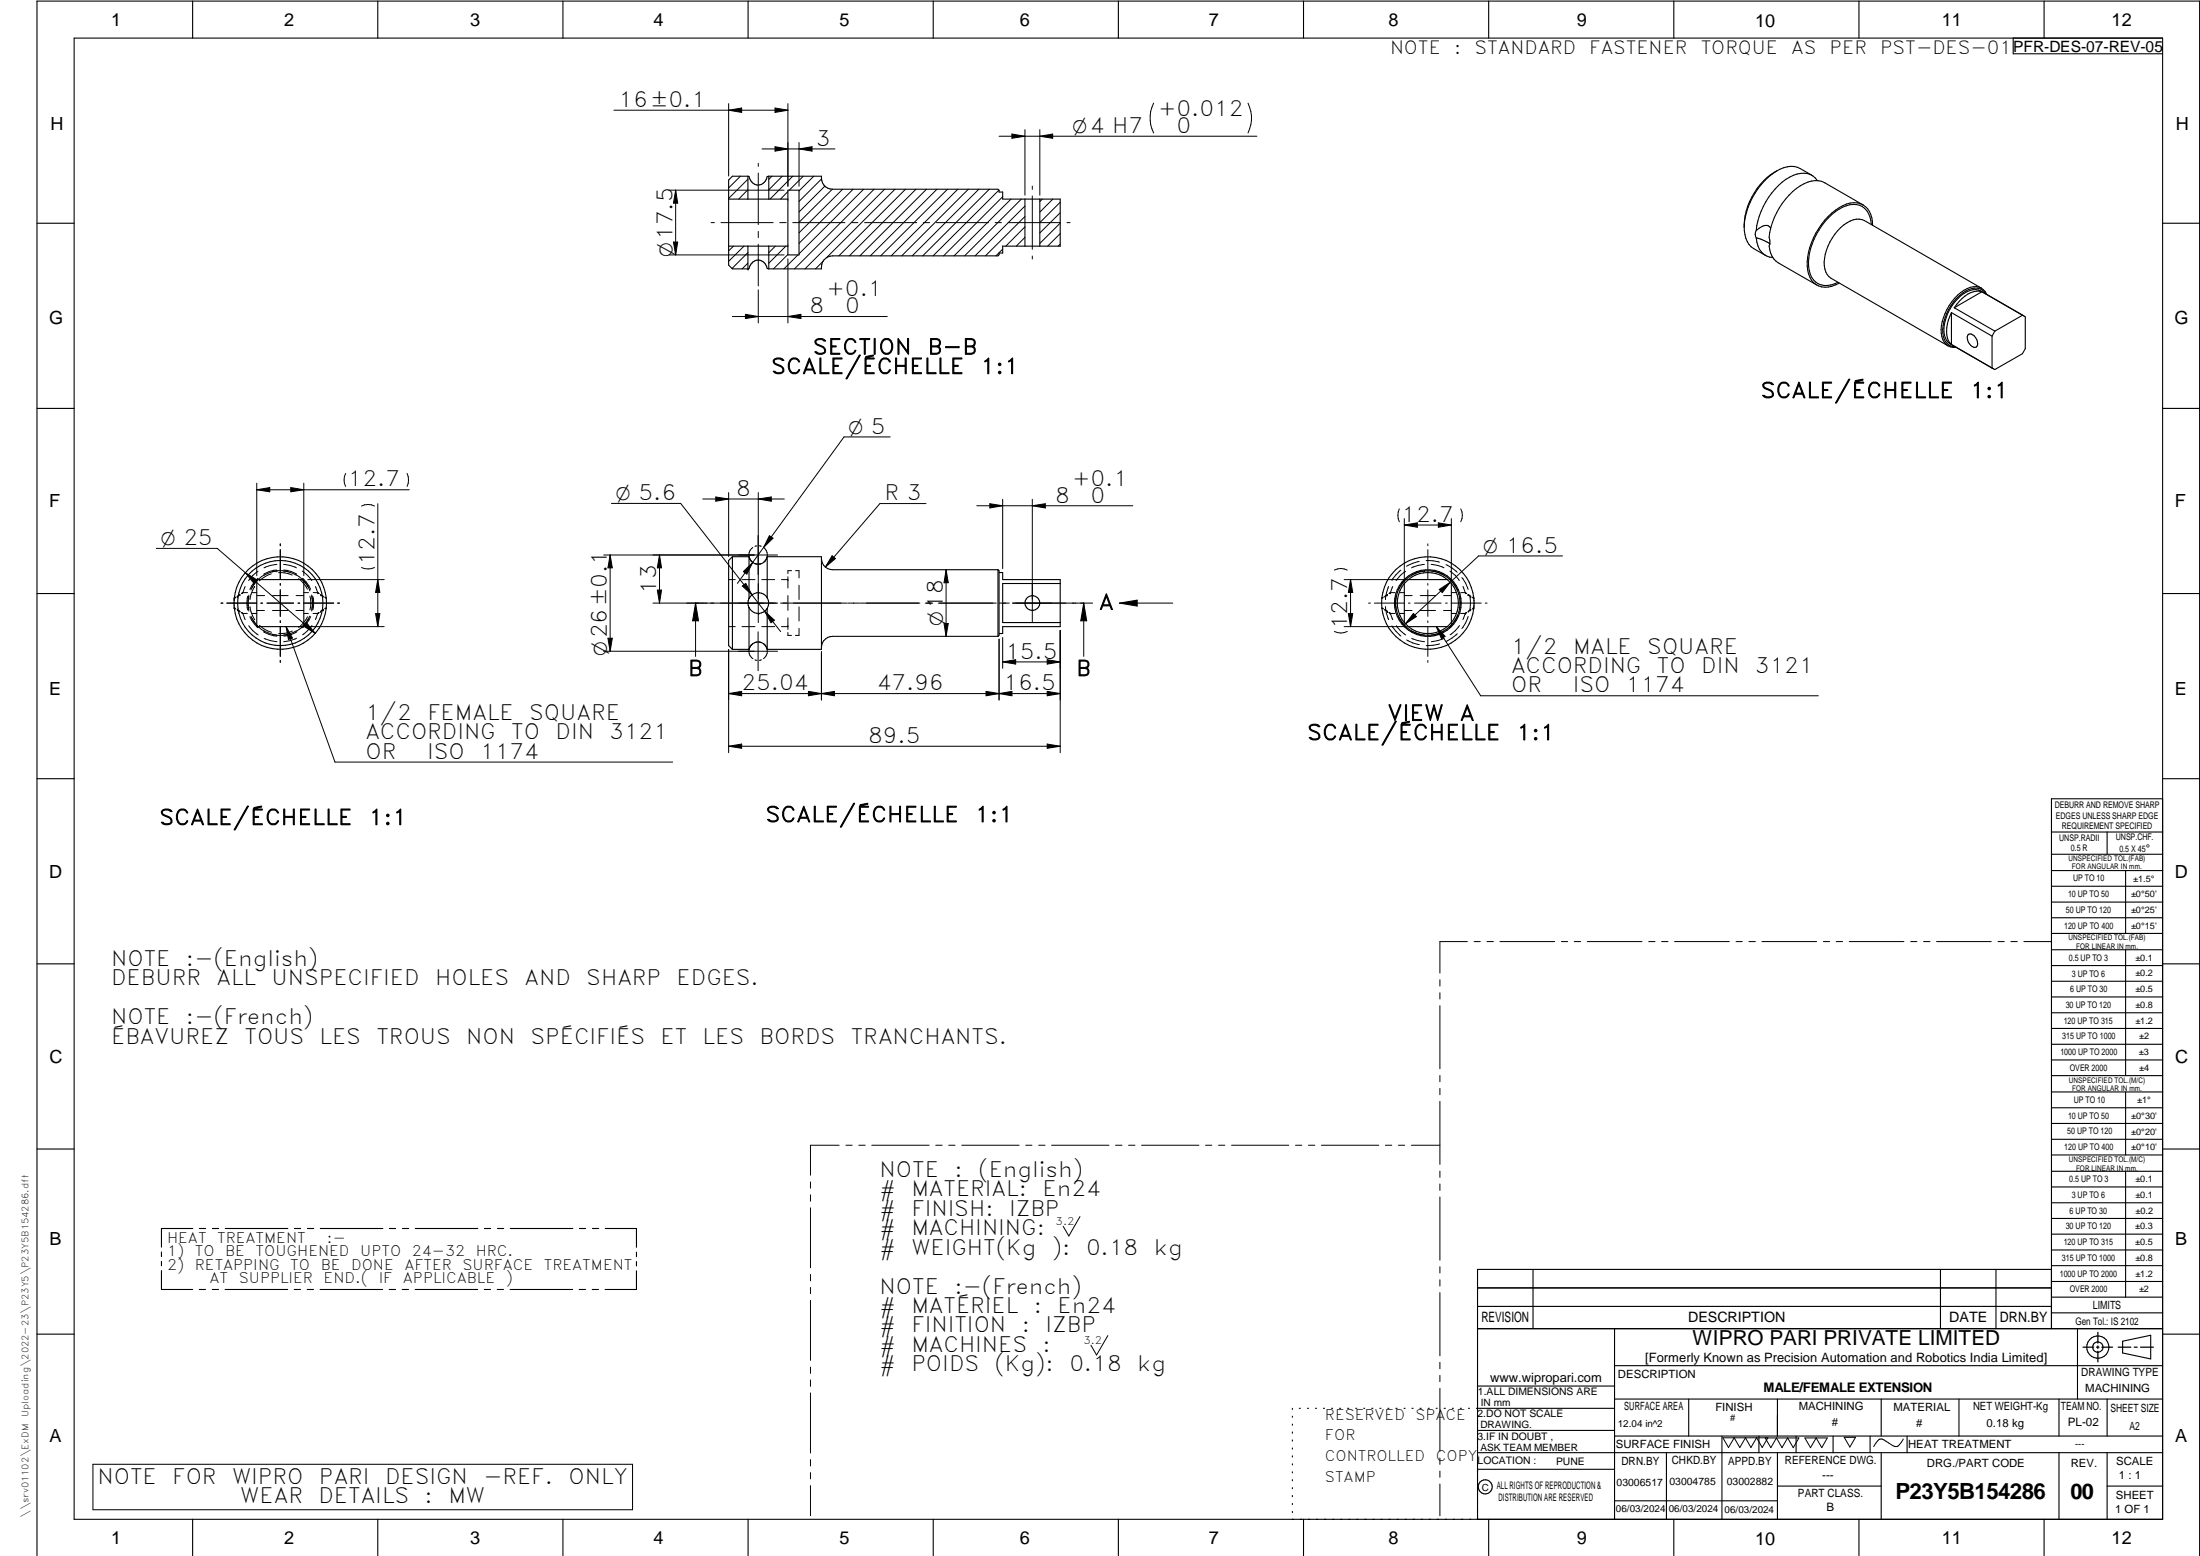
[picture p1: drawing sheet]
<svg xmlns="http://www.w3.org/2000/svg" width="594mm" height="420mm" viewBox="0 0 594 420" stroke-linecap="round" stroke-linejoin="round" font-family="sans-serif">
<g fill="none" stroke="#000" stroke-width=".3">
<path d="M20 10.3h564v400h-564zM52 .3v10M102 .3v10M152 .3v10M202 .3v10M252 .3v10M302 .3v10M352 .3v10M402 .3v10M452 .3v10M502 .3v10M543.6 10.3v4.2h40.4"/>
<path d="M552 .3v10M202 47.6l.3 .1a2.46 2.46 0 0 0 2.4 2.3 2.46 2.46 0 0 0 2.5-2.3l.4-.1M202 47.6h-4.2l-1 1v23l1 1h4.2M202 47.6v6.2M207.6 47.6h14.2a3.1 3.1 0 0 0 3 3.5h44.7l.3 .3v.5h1v1.9h15.5v12.7h-15.5v1.8h-1v.5l-.3 .3h-44.7a3.1 3.1 0 0 0-3 3.5h-14.2M207.6 47.6v6.2M212.8 51.4h3v17.4h-3zM212.8 53.8h-16M276.8 53.8v12.7M280.8 53.8v12.7M479.8 46.1a17.8 17.8 0 0 0-8.8 15.3M489.3 47.3a8.8 8.8 0 0 0-5.7-2.4 11.9 11.9 0 0 0-7.9 4.9 17.8 17.8 0 0 0-4.5 13.6 5.4 5.4 0 0 0 2.4 3.7l3.2 1.9"/>
<path d="M490.8 48.8a4.9 4.9 0 0 0-6.5-1.5 19.1 19.1 0 0 0-10 14.9M503.1 55.3l-10.3-5.9a6.3 6.3 0 0 0-6.7 .8 19 19 0 0 0-8.3 14.2l.1 1.2a4.6 4.6 0 0 0 1.1 4.3l1.2 1.1 10.4 6M503.1 55.3a6.1 6.1 0 0 0-6.4 .7 18.8 18.8 0 0 0-8.6 16.9 5 5 0 0 0 7.6 4l1-.4M503.1 55.3a5.9 5.9 0 0 1 2.6 5.5M10 60.3h10M202 72.6h.1M202 66.5v6.1M202.1 72.6a2.62 2.62 0 0 1 3.9-1.9l.7 .6 .5 1.2 .4 .1M207.6 66.5v6.1M212.8 66.5h-16M474.3 64.3l1.6 .4 2 1.1M474.3 64.3a5 5 0 0 0 4.4 5.3"/>
<path d="M474.3 62.2a1.89 1.89 0 0 0 0 2.1M478.1 61.6h.1M478.1 61.6a1.97 1.97 0 0 0-3.1 0l-.7 .6M505.3 60.6a5 5 0 0 0-4.9-5.4 13.1 13.1 0 0 0-9.3 7 14.7 14.7 0 0 0-2.3 11.8 4.6 4.6 0 0 0 6.5 2.7l1-.5M535 77.8l-31.5-18.2a5 5 0 0 0-5.6 1.1 14 14 0 0 0-5.3 11.1 4.3 4.3 0 0 0 1.8 3.3l31.6 18.3M535 77.8a5 5 0 0 0-5.5 1.2 14 14 0 0 0-5.3 11 4.3 4.3 0 0 0 1.8 3.4M535 77.8l1.1 1 .4 .7M535.2 78.8a6.1 6.1 0 0 0-6.1 2.5l-1.4 1.8M535.2 78.8l10.9 6.3M535.2 78.8l-7.5 4.3M536.3 79.4a3.7 3.7 0 0 0-5.5-.8 13 13 0 0 0-6 12.2 3.4 3.4 0 0 0 3.2 2.9M584 60.3h10"/>
<path d="M526 93.4l1.4 .4h.8M527 84.4a9.2 9.2 0 0 0-.9 7.5l.9 1.1M527 84.4v8.6M527 84.4l10.9 6.4M527 93l10.9 6.4M527.7 83.1l11 6.3M531.6 90.3a2.36 2.36 0 0 1 2.4 2.8 1.02 1.02 0 0 1-.9 .7 1.02 1.02 0 0 1-1-.6 2.33 2.33 0 0 1-.5-2.9zM537.9 90.8v8.6M538.7 89.4l-.8 1.4M546.1 85.1l.8 .5v8.5l-.8 1.4-7.4 4.3-.8-.4M546.1 85.1l-7.4 4.3M546.6 85.3l-11.7-6.7a5.5 5.5 0 0 0-6.2 2 12.2 12.2 0 0 0-3.6 9.9 3.7 3.7 0 0 0 1.5 2.4l11.7 6.7"/>
<path d="M10 110.3h10M584 110.3h10M69.3 156.5h12.7v12.7h-12.7zM69.7 156.5l-.4 .3M81.7 156.5l.3 .3M197.8 150.3v25M197.8 150.3l-1 1v23l1 1M197.8 150.3h4.5M202.3 150.3v11.3M202.3 150.3a2.51 2.51 0 0 0 2.4 2 2.51 2.51 0 0 0 2.5-2M207.2 150.3v11.1M207.2 150.3h14.6v25h-14.6"/>
<path d="M221.8 150.8a2.98 2.98 0 0 0 3 3h44.7M269.5 153.8v18M269.5 153.8l.3 .3v17.4l-.3 .3M269.8 154.6h1v1.9h15.5v12.7h-15.5v1.9h-1M286.3 157.6h-15.5v10.5h15.5M379.2 157.6a8.2 8.2 0 0 0 0 10.5M379.2 157.6v10.5M380.3 156.5l-1.1 1.1M380.3 156.5h10.5M390.8 156.5a8.2 8.2 0 0 0-10.5 0M390.8 156.5l1.1 1.1M391.9 157.6v10.5"/>
<path d="M391.9 157.6a8.2 8.2 0 0 1 0 10.5M10 160.3h10M69.3 168.9l.4 .3M82 168.9l-.3 .3M197.8 175.3h4.5M202.3 164.1v11.2M202.3 161.6a2.78 2.78 0 0 0 0 2.5M202.3 164.1a2.81 2.81 0 0 0 4.9 .2M202.3 175.3a2.51 2.51 0 0 1 2.4-2 2.51 2.51 0 0 1 2.5 2M207.2 161.4a2.81 2.81 0 0 0-4.9 .2M207.2 164.3v11M207.2 161.4a2.66 2.66 0 0 1 0 2.9"/>
<path d="M269.5 171.8h-44.7a3.1 3.1 0 0 0-3 3M379.2 168.1l1.1 1.1M380.3 169.2h10.5M380.3 169.2a8.3 8.3 0 0 0 10.5 0M391.9 168.1l-1.1 1.1M584 160.3h10M10 210.3h10M584 215.7h-30v143.1M584 210.3h10M554 224.7h30M554 230.7h30M554 235.1h30"/>
<path d="M554 239.3h30M569 224.7v6M574 235.1v17M554 243.6h30M554 247.8h30M554 252.1h30M554 256.5h30M574 256.5v33.9M10 260.3h10M554 260.7h30M554 265h30M554 269.2h30"/>
<path d="M554 273.5h30M554 277.7h30M584 260.3h10M554 282h30M554 286.2h30M554 290.4h30M554 294.9h30M554 299.1h30M574 294.9v17M10 310.3h10M554 303.4h30M554 307.6h30"/>
<path d="M554 311.9h30M554 316.3h30M574 316.3v34M584 310.3h10M43.6 338.1v1.2M52.1 331.7h-8.5v5.1M53.8 331.7h1.7M57.4 331.7h1.6M60.8 331.7h16.9M79.5 331.7h1.7M83 331.7h1.7M86.5 331.7h16.9"/>
<path d="M105.1 331.7h1.7M108.7 331.7h1.7M112.1 331.7h16.9M130.8 331.7h1.7M134.3 331.7h1.7M137.8 331.7h16.9M156.5 331.7h1.7M160 331.7h1.7M163.4 331.7h8.5v5.1M171.9 338.1v1.2M554 320.5h30M554 324.8h30"/>
<path d="M554 329h30M554 333.2h30M554 337.5h30M43.6 343.1v5.1h8.4M43.6 340.6v1.2M53.8 348.2h1.7M57.3 348.2h1.7M60.8 348.2h16.9M79.5 348.2h1.6M83 348.2h1.7M86.4 348.2h16.9M105.1 348.2h1.7"/>
<path d="M108.6 348.2h1.7M112.1 348.2h16.9M130.8 348.2h1.7M134.3 348.2h1.7M137.7 348.2h16.9M156.4 348.2h1.7M159.9 348.2h1.7M171.9 340.7v1.1M171.9 343.2v5h-8.5M399 358.8h185M399 352.8h155M399 347.8h155"/>
<path d="M414 342.8v16M436 358.8v51.5M524 342.8v16M539 342.8v16M554 341.8h30M554 346h30M554 350.3h30M554 354.5h30M554 342.8h-155v67.5M561 358.8v19M10 360.3h10M399 374.3h37"/>
<path d="M436 368.8h148M436 377.8h148M456 377.8v10M480 377.8v10M508 377.8v10M529 377.8v10M556 377.8v10M569 377.8v10M573.2 362.2l7.6-1.6v6.3l-7.6-1.6zM584 360.3h10M349 380.3v.3M349 382.4v.3"/>
<path d="M349 384.6v.3M349 386.7v.3M349 388.8v.3M349 391v.3M349 393.1v.3M349 395.3v.3M349 397.4v.3M349 399.5v.3M350.9 380.3h.2M353.1 380.3h.2M355.2 380.3h.3M357.4 380.3h.3"/>
<path d="M359.6 380.3h.3M361.7 380.3h.3M363.9 380.3h.3M366.1 380.3h.3M368.3 380.3h.2M370.4 380.3h.3M372.6 380.3h.3M374.8 380.3h.3M376.9 380.3h.4M379.1 380.3h.3M381.3 380.3h.3M383.4 380.3h.4"/>
<path d="M385.6 380.3h.3M387.8 380.3h.3M390 380.3h.3M392.2 380.3h.3M394.3 380.3h.3M396.5 380.3h.3M398.7 380.3h37.3M399 386.2h37M399 396.7h37M436 387.8h148M450 392.3v18M465 387.8v22.5"/>
<path d="M475 387.8v4.5M480 392.3v18M485 387.8v4.5M495 387.8v4.5M505 387.8v4.5M508 392.3v18M515 387.8v4.5M556 392.3v18M569 392.3v18M584 392.3h-185M52 410.3v9.7M102 410.3v9.7"/>
<path d="M152 410.3v9.7M202 410.3v9.7M252 410.3v9.7M302 410.3v9.7M349 401.7v.3M349 403.8v.4M349 406v.3M349 408.1v.3M352 410.3v9.7M402 410.3v9.7M436 405.3h44M452 410.3v9.7"/>
<path d="M480 401.3h28M502 410.3v9.7M552 410.3v9.7M569 401.3h15M10 420v-419.7h584v419.7"/>
<circle cx="75.7" cy="162.8" r="12.5"/>
<circle cx="75.7" cy="162.8" r="11.5"/>
<circle cx="278.8" cy="162.8" r="2"/>
<circle cx="385.6" cy="162.9" r="9"/>
<circle cx="385.6" cy="162.8" r="12.5"/>
<circle cx="385.6" cy="162.9" r="8.7"/>
<circle cx="566.5" cy="363.8" r="2.99"/>
<circle cx="566.5" cy="363.7" r="1.41"/>
<circle cx="401.1" cy="401.5" r="1.9"/>
</g>
<path d="M566.5 359.7v3M562.5 363.8h2.9M566.1 363.8h.7M566.5 363.4v.7M566.5 364.9v2.8M567.6 363.8h2.9M572 363.8h3.4M576.3 363.8h.8M578 363.8h3.5" fill="none" stroke="#000" stroke-width=".34"/>
<g fill="none" stroke="#000" stroke-width=".27">
<path d="M165.8 29.8h47M196.8 28v19.5M196.8 29.8l3.5-.6v1.2zM209.3 29.2l3.5 .6-3.5 .6zM209.3 39.6l3.5 .6-3.5 .6zM212.8 28v22.3M215.8 38.5v11.8M269.8 36.8h69.6M273.3 36.2l3.5 .6-3.5 .5zM276.8 35v17.7M280.8 36.8l3.5-.6v1.1zM280.8 35v17.7"/>
<path d="M311.5 27.9a9 9 0 0 0 0 8M337 27.9a9 9 0 0 1 0 8M180.7 51.4h31M182.4 51.4l.6 3.5h-1.1zM182.4 51.4v17.4M199.9 47.6l-3.1 3.2M202 51.2l-2.5 2.6M202 48.4l-5.2 5.2M204.8 44.1v.8M204.8 46.7v14M205.8 40.2h19.7M208.4 47.6l-.8 .8"/>
<path d="M211.2 47.6l-3.6 3.7M212.8 51.7l-2 2.1M214.1 47.6l-6.2 6.2M215.8 40.2l3.5-.6v1.2zM216.9 47.6l-3.8 3.8M219.7 47.6l-3.9 4M221.8 48.3l-6 6.1M222.8 50.2l-7 7M224.7 51.1l-8.9 8.9M227.5 51.1l-11.7 11.8M230.4 51.1l-14.6 14.6M233.2 51.1l-17.4 17.4"/>
<path d="M236 51.1l-21.5 21.5M238.9 51.1l-21.5 21.5M241.7 51.1l-18.5 18.5M244.5 51.1l-18 18M247.3 51.1l-17.9 18M250.2 51.1l-18 18M253 51.1l-18 18M255.9 51.1l-18.1 18M258.6 51.1l-17.9 18M261.5 51.1l-18 18M264.3 51.1l-18 18M267.2 51.1l-18 18"/>
<path d="M269.7 51.4l-17.7 17.7M270.8 53.1l-16 16M273 53.8l-15.4 15.3M275.8 53.8l-15.3 15.3M276.8 58.5l-10.7 10.6M276.8 55.6l-13.5 13.5M278.8 50.2v.9M278.8 52.9v14.4M281.5 53.8l-.7 .6M284.3 53.8l-3.5 3.5M286.3 54.6l-5.5 5.5M286.3 57.4l-5.5 5.5"/>
<path d="M180.7 68.8h31M181.9 65.4h1.1l-.6 3.4zM192 60.1h.9M194.7 60.1h14.1M198.1 66.5l-1.3 1.2M200.9 66.5l-4.1 4.1M202 71l-1.6 1.6M202 68.2l-4.3 4.3M204.8 62.5v1.7M204.8 66v11.2M204.8 78.3v8.9M209.4 66.5l-1.8 1.7"/>
<path d="M210.6 60.1h1.7M212.2 66.5l-4.6 4.6M212.8 68.7l-3.9 3.9M212.8 69.9v17.3M214.1 60.1h14.1M215.5 68.8l-3.8 3.8M222.3 70.5l-2.1 2.1M229.9 60.1h1.7M233.5 60.1h14.1M249.3 60.1h1.7M252.9 60.1h14M268.7 60.1h1.7"/>
<path d="M270.8 67.3l-1.9 1.8M272.2 60.1h14.1M276.8 64.1l-2.4 2.4M276.8 61.3l-5.2 5.2M278.8 69.1v.8M286.3 65.9l-.6 .6M286.3 60.2l-5.5 5.5M286.3 63.1l-3.4 3.4M288.1 60.1h.9M197.8 85.5h41.8M201.3 84.9l3.5 .6-3.5 .5zM212.8 85.5l3.5-.6v1.1z"/>
<path d="M240.4 118h-12.5l-28.8 39.5M69.3 130.5v24.9M69.3 132.2l3.5-.5v1.1zM69.3 132.2h41.2M78.5 131.7l3.5 .5-3.5 .6zM82 130.5v24.9M93.3 127.8a3.9 3.9 0 0 0 0 3.6M97.6 136.7a3.9 3.9 0 0 1 3.5 0M102 136v33.2M109.9 127.8a4.2 4.2 0 0 1 0 3.6M165.1 135.9h18.7l22.7 29.2M189.8 134.7h22"/>
<path d="M193.3 134.2l3.5 .5-3.5 .6zM196.8 133v17.3M204.8 134.7l3.5-.5v1.1zM204.8 133v35.1M250.1 136h-12.5l-14.7 17.1M263.8 136.6h42.1M267.3 136l3.5 .6-3.5 .6zM270.8 134.8v18.7M278.8 134.8v33.3M278.8 136.6l3.5-.6v1.2zM377.9 137.4a4.1 4.1 0 0 0 0 3.5M394.5 137.4a3.8 3.8 0 0 1 0 3.5"/>
<path d="M42.2 148.1h16.5l7.5 6.5M66.2 158.4l-.7 1.7M66.2 154.6l18.9 16.4M66.2 154.6l3.1 1.9-.8 .9zM68.7 158.4h.1M68.7 158.4a7.9 7.9 0 0 0-1.2 3.5M69.3 156.8l-1.3 1.8M69.6 156.2a8.5 8.5 0 0 0-2.1 3M69.7 154.3l-1.4 1.1-1.2 1.4M69.8 156.4l-1.1 1.3-.9 1.6M71.4 155.2l-1.7 1.3M73.3 154.9a8.6 8.6 0 0 0-3.2 1.9"/>
<path d="M74.7 153.9a7.6 7.6 0 0 0-3.5 1.2M74.8 152.4l-1.8 .3-1.7 .6M74.8 154.2l-1.2 .2M74.8 154.2h.1M75.2 154.6a7.3 7.3 0 0 1 3.7 .7M75.7 146.9v.5M75.7 148.4v8.1M75.7 157.6v.4M75.7 159.3v7.2M76.6 152.4l1.8 .3 1.6 .6M76.6 154.2a7.4 7.4 0 0 1 3.4 1.1M76.6 153.9a7.8 7.8 0 0 1 3.5 1.1"/>
<path d="M77.8 154.4a8 8 0 0 0-6.5 .9M79.9 155.2l1.8 1.3M80.6 156.3a7.6 7.6 0 0 1 2.4 2.8M81.5 156.4l1.6 1.8 .5 1.1M81.7 154.2l1.4 1.2 1.1 1.4M81.7 156.2a8 8 0 0 1 2.2 2.9M82 156.8l1.3 1.8M83.1 156.5h20.7M83.6 159.3h.1M85.2 158.4l.6 1.7M97.6 153.2a4.2 4.2 0 0 0 3.5 0M102 156.5l.6 3.5h-1.2z"/>
<path d="M163 149.9h47M164.8 149.9v26M164.8 149.9l.5 3.4h-1.1zM177.5 159.3h1.1l-.5 3.6zM178.1 149.9l.5 3.4h-1.1zM178.1 149.9v13M196.8 156.5h1.7M200.4 156.5h3.5M200.4 158.2l1-.7 1.7 3.1zM200.7 154.3l2.6-2.5-1.6 3.2zM203.3 147.8a2.45 2.45 0 0 0 0 4.1M203.9 152.2l.5 .1"/>
<path d="M204.4 147.4l-.5 .1M204.7 144.6v10.5M205 147.4l.6 .1M205.6 152.1l-.5 .2M205.7 156.5h3.5M206.2 147.8a2.48 2.48 0 0 1 0 4M207.8 144.7l.9 .6-2.5 2.5zM211 156.5h1.8M212.8 156.5h.1M212.8 155.7v.8M212.8 156.7v2.1M213.8 154.1h-1v.8"/>
<path d="M214.8 154.1h1v1.9M215.8 158v3.9M224.7 150.1l.9 .7-2.7 2.3zM255.5 153.8l.6 3.6h-1.2zM255.5 153.8v18M360.3 153.9a3.8 3.8 0 0 1 3.5 0M364.7 156.5v12.7M364.7 156.5l.6 3.5h-1.2zM375 158.4l-.6 1.7-.3 1.8M376.1 158.4l-.7 1.7M378.3 154l-1.3 1.2-1.1 1.5M379.2 156.5h.1"/>
<path d="M379.2 156.7v.3M379.2 157.3v.3M379.2 140v16.5M379.2 141.8l3.5-.6v1.2zM379.2 141.8h12.7M379.3 156.5h-16.3M379.5 156.5h.3M379.6 154.3l-1.4 1.1-1.2 1.4M379.8 156.3a8.1 8.1 0 0 0-2.2 2.9M380.1 156.5h.2M383.2 151.6l-1.7 .5-1.7 .8M384.6 154.1h.1"/>
<path d="M384.6 154.1l-1.2 .2-2.2 .9M384.6 152.4l-1.7 .3-1.7 .6M385.1 151.4h1.9l1.7 .4M385.6 159.3v7.2M385.6 146.9v.5M385.6 148.4v8.1M385.6 157.6v.4M386.5 152.4l1.8 .3 1.6 .6M386.6 154.2a7.3 7.3 0 0 1 3.4 1.1M388.4 141.2l3.5 .6-3.5 .6zM388.7 159.2l2.9-2-2.1 2.8zM390.5 152.5l1.6 .9 1.4 1.1"/>
<path d="M390.8 156.5h.3M391.4 156.5h.3M391.5 156.4l1.5 1.8 .6 1.1M391.5 154.2a7.8 7.8 0 0 1 2.6 2.6M391.6 157.2l-12.1 11.2M391.8 156.5h.1M391.9 156.8v.3M391.9 157.4v.2M391.9 140v16.6M393.6 159.3h.1M394.8 156l1 1.5 .6 1.7M395 158.3l.8 1.8"/>
<path d="M421.9 150.1h-22.6l-7.7 7.1M59.7 162.9h.5M61.2 162.9h8.1M63.2 162.6v.4M63.2 163.4v.2M63.2 161.8h.1M63.2 164.1h.1M63.2 161.5v.2M63.2 163.9v.2M63.2 164.2l.5 .3M63.2 164.1l.4 .2M63.2 161.8v.4"/>
<path d="M63.3 161.4h.1M63.6 161.2l-.3 .2M63.7 161.4l-.5 .2M64 161h.1M64 164.5l.8 .6M64.1 161l.7-.4-.7 .5M64.1 161.1h.1M64.1 164.7h.1M64.1 164.7l.7 .4M64.8 165.1h.1M64.8 160.6h.1M65.2 160.3l.3-.2z"/>
<path d="M65.2 165.4l.4 .3M65.2 165.4l.3 .2M65.6 165.7l.6 1.6M65.6 165.7h1.2M65.6 160h1.2M65.6 160h.1M65.6 165.7h.1M66.9 161a8.3 8.3 0 0 0 0 3.7M67.2 169l1.1 1.3 1.4 1.1M67.2 161h.1M67.2 161l-.2 2.4 .2 1.2M67.2 160.7a8.5 8.5 0 0 0 0 4.3"/>
<path d="M67.5 166.5a8 8 0 0 0 2.2 3M67.5 163.8a7.7 7.7 0 0 0 1.3 3.6M67.8 166.4l.9 1.5 1.2 1.4M68.1 165.7h1.2M68.1 167.1l1.2 1.8M68.1 160h1.2M69.3 164.8h2.1M69.3 160.8h2.2M69.7 169.2l1.8 1.3M70.1 168.9a7.8 7.8 0 0 0 3.2 1.8M70.4 162.9h.5M71.2 170.6a8.5 8.5 0 0 0 3.6 1.2"/>
<path d="M71.3 172.4l1.7 .6 1.8 .3M71.3 170.4l2.3 .9 1.2 .2M71.3 170.4h.1M72.1 162.9h7.2M73.6 164.8h4.2M73.6 160.8h4.2M75.7 167.6v.5M75.7 169.2v8M75.7 178.4v.5M77.3 169.2l1.7 3.1-1.1 .4zM77.3 169.2l13.2 36.6h91.1M77.9 171.3a8.1 8.1 0 0 1-4.4 0"/>
<path d="M78.9 170.4a7 7 0 0 1-3.6 .7M79.9 164.8h2.1M80 160.8h2M80 170.3a7.5 7.5 0 0 1-3.4 1.2M80.1 172.3l-1.7 .7-1.8 .3M80.2 170.6a8.2 8.2 0 0 1-3.5 1.2M80.5 162.9h.4M81.5 169.3h.1M81.7 169.2l-1.7 1.3M82 162.9h8.1M82 165.7h1.3M82 160h1.3"/>
<path d="M82.9 168.3l2.2 2.7-3-1.8zM83.1 166.5a8.4 8.4 0 0 1-2.5 2.9M83.1 169.2h20.7M83.3 167.1l-1.3 1.8M83.6 166.4l-.5 1.1-1.6 1.8M83.7 161a7 7 0 0 1 0 3.7M83.9 166.5a8.5 8.5 0 0 1-2.2 3M84.2 161l.2 1.9-.2 1.7M84.2 160.7a8.6 8.6 0 0 1 0 4.3M84.2 168.9l-1.1 1.4-1.4 1.1M84.4 161a7.4 7.4 0 0 1 .1 3.7M84.5 165.7h1.3"/>
<path d="M84.6 160h1.2M85.8 160.1h.1M85.8 160h.1M85.8 165.7l-.6 1.6M85.8 165.7h.1M85.8 160.1l.3 .1M85.9 165.6l-.1 .1M86 160.2l.2 .1M86.1 165.4l-.2 .2M86.2 165.4l-.3 .2M86.6 160.5l.6 .5M86.6 165.1h.1"/>
<path d="M86.6 160.6h.1M86.6 160.6l.7 .5M87.2 161h.1M87.2 164.7l-.6 .4M87.3 164.5l-.7 .6M87.3 164.7h.1M87.3 164.5h.1M87.7 161.2l.4 .2M87.8 161.4l.3 .2M88.1 164.3l-.3 .1M88.1 164.1l-.4 .2M91.2 162.9h.5"/>
<path d="M101.4 165.7h1.2l-.6 3.5zM163 175.9h47M164.2 172.3h1.1l-.5 3.6zM176.3 162.9h33.7M187.8 162.9l.8 4.7h-1.6zM187.8 162.9v14.3M196.8 175.4v27.8M196.8 169.2h1.7M200.4 169.2h3.5M202.2 164l.1 .1M202.3 161.5v.1M202.3 164.3h.1"/>
<path d="M202.5 161.2l-.1 .1M203.3 173.8a2.45 2.45 0 0 0 0 4.1M203.9 178.2l.5 .1M204.4 173.4l-.5 .1M204.7 170.6v10.5M204.8 165.7h.1M204.9 165.7h.1M205 173.4l.6 .1M205.6 178.1l-.5 .2M205.7 169.2h3.5M206.2 173.8a2.48 2.48 0 0 1 0 4M206.5 165.1l2.6 2.4-.9 .6z"/>
<path d="M206.5 165.1l4.3 5.5M207 161.1v.1M207 164.5l-.1 .1M207.2 161.4l.1 .1M207.2 164.3h-.1M210.8 162.9h17.9M211 169.2h1.8M212.8 168.9h.1M212.8 170.8v.8h.9M212.8 160.8v4M212.8 166.8v2.1M212.8 169.1v.9"/>
<path d="M215.8 169.7v1.9h-1M215.8 163.9v3.8M221.8 175.9v13.1M228.9 162.9h3.3M232.4 162.9h16M249.8 162.9h2.1M253.4 162.9h15.6M254.9 168.4h1.2l-.6 3.4zM269.8 172.6v16.4M270.8 172.1v8.4M270.8 178.7h15.5M270.8 178.7l3.5-.6v1.2z"/>
<path d="M272.5 162.9h-2.6M273.4 162.9h21.7M282.8 178.1l3.5 .6-3.5 .6zM286.3 170.2v33M292.6 162.9v14.3M292.6 162.9l.8 4.7h-1.6zM302.3 162.9h14.4M302.3 162.9l4.8-.8v1.6zM360.3 170.5a3.8 3.8 0 0 0 3.5 0M364.1 165.7h1.2l-.6 3.5zM369.6 162.9h.5M371.1 162.9h8.2"/>
<path d="M373.1 164.1l.4 .2M373.2 164.3l.3 .1M373.5 161.4l-.4 .2M373.5 161.2l-.3 .2M374 164.5h.1M374 164.7l.7 .4M374 164.5l.6 .6M374 161h.1M374.1 163.8l.3 1.8 .6 1.7M374.6 160.6h.1M374.6 160.6l-.7 .5M374.7 165.1h.1"/>
<path d="M374.7 160.5l-.7 .5M375.4 165.6h.1M375.4 160.1l-.3 .2M375.4 165.6l-.3-.2 .3 .3M375.4 160h.1M375.4 160.1h.1M375.4 165.7l.7 1.6M375.4 160h1.3M375.4 165.7h1.3M375.9 169l1.1 1.5 1.3 1.2M377 161l-.2 1.2 .2 2.4M377 161h.1"/>
<path d="M377.1 169l1.1 1.3 1.4 1.1M377.6 166.4l.9 1.6 1.2 1.3M377.9 165.7h1.3M378 160h1.2M379.2 168.6v.3M379.2 168.1v.2M379.2 169.1v.1M379.2 160.8h2.1M379.2 164.8h2.1M379.3 169.2h-16.3M379.4 169.2h.4M379.9 172.8l1.6 .8 1.8 .5"/>
<path d="M380.1 169.2h.2M380.3 162.9h.5M381.2 170.4l2.2 .9 1.1 .2M381.2 170.4h.1M381.2 172.4l1.7 .6 1.8 .3M381.7 165.7l.8 .8-3 1.9zM382 162.9h7.2M383.4 164.8h4.2M383.5 160.8h4.2M385.6 167.6v.5M385.6 169.2v8M385.6 178.4v.5"/>
<path d="M387.9 169.2l2.3 2.6-1 .7zM387.9 169.2l11.9 18.7h91.2M388.7 173.9l-1.7 .3-1.9 .1M389.8 164.8h2.1M389.8 170.4l-1.5 .8-1.8 .3M389.8 160.8h2.1M390 172.3l-1.7 .7-1.8 .3M390.3 162.9h.5M390.8 169.2h.2M391.3 169.2h.4M391.4 169.3h.1M391.9 162.9h8.1"/>
<path d="M391.9 169.1l-.1 .1M391.9 160h1.3M391.9 165.7h1.2M391.9 168.1v.3M391.9 168.7v.3M393.5 171.1l-1.4 1.2-1.6 .9M393.6 166.4l-.6 1.1-1.6 1.8M394.1 161.1a7.4 7.4 0 0 1 0 3.5M394.1 168.9l-1.1 1.4-1.4 1.1M394.4 165.7h1.3M394.5 160h1.2M395.7 165.7h.1"/>
<path d="M395.7 165.7l-.7 1.6M395.7 160.1l.2 .1M395.7 160.1h.1M395.8 165.6h-.1M395.9 160.2l.2 .1M396 165.4l-.3 .2M396.1 165.4l-.3 .2M396.4 160.5l.8 .5M396.4 160.5h.1M396.4 160.6h.1M396.4 166.5l-.6 1.7-1 1.5M396.5 160.6l.7 .5"/>
<path d="M396.5 165.1h.1M396.9 161l.2 1.9-.2 1.7M397.1 164.7h.1M397.1 164.7l-.7 .4M397.2 161.1h.1M397.2 164.5l-.7 .6M397.6 161.2l.4 .2v.3M397.6 161.4l.4 .2M398 162l.1 .3M398 163.9v.1M398 164.2l-.4 .3M398 164.1l-.4 .2"/>
<path d="M398.1 162.8v.3M398.1 163.4l-.1 .4M401.1 162.9h.5M196.8 187.3l3.5-.6v1.2zM196.8 187.3h89.5M218.3 186.7v1.2l7-1.2v1.2zM266.3 186.7l7 1.2v-1.2l-7 1.2zM282.8 186.7l3.5 .6-3.5 .6zM196.8 201.5l3.5-.6v1.2zM196.8 201.5h89.5M282.8 200.9l3.5 .6-3.5 .6zM396.2 254.3h-7.4v8.5"/>
<path d="M398.1 254.3h1.6M401.5 254.3h1.8M405 254.3h14.8M421.6 254.3h1.7M425.1 254.3h1.7M428.6 254.3h14.8M445.2 254.3h1.7M448.7 254.3h1.7M452.2 254.3h14.8M468.8 254.3h1.7M472.3 254.3h1.7M475.8 254.3h14.8"/>
<path d="M492.4 254.3h1.7M495.8 254.3h1.8M499.4 254.3h14.7M516 254.3h1.6M519.4 254.3h1.8M522.9 254.3h14.8M539.5 254.3h1.7M543 254.3h1.7M546.5 254.3h7.4M388.8 264.5v1.8M388.8 268.1v1.6M388.8 271.6v17"/>
<path d="M388.8 290.4v1.7M388.8 293.9v1.7M388.8 297.4v17M218.9 319.2v1.6M226.6 309.2h-7.7v8.1M228.4 309.2h1.7M231.9 309.2h1.7M235.4 309.2h15.5M252.7 309.2h1.7M256.2 309.2h1.7M259.7 309.2h15.5M277 309.2h1.7"/>
<path d="M280.5 309.2h1.7M284 309.2h15.5M301.2 309.2h1.8M304.8 309.2h1.7M308.3 309.2h15.5M325.5 309.2h1.7M329.1 309.2h1.6M332.6 309.2h15.4M349.8 309.2h1.7M353.3 309.2h1.7M356.8 309.2h15.5M374.1 309.2h1.7"/>
<path d="M377.6 309.2h1.7M381.1 309.2h7.7M388.8 316.2v1.7M388.8 319.7v1.7M218.9 322.6v1.8M218.9 326.1v16.2M291.6 328.5l-3 5.3-1.5-2.7M388.8 323.2v17.1M218.9 344.1v1.8M218.9 347.6v1.7M218.9 351.2v16.1M388.8 342.1v1.6"/>
<path d="M388.8 345.6v1.7M388.8 349v17.1M218.9 369.1v1.7M218.9 372.6v1.8M218.9 376.1v16.2M299.2 360.6l-3.1 5.3-1.5-2.6M388.8 367.9v1.7M388.8 371.4v1.7M388.8 374.9v17M25.1 395.4h145.7v12.3h-145.7zM218.9 394.1v1.8M218.9 397.6v1.7"/>
<path d="M388.8 393.7v1.7M388.8 397.2v1.7M465.2 388.2h12.2l-1.5 2.7-1.6-2.7-1.5 2.7-1.5-2.7-1.5 2.7-1.5-2.7-1.5 2.7zM476.7 388.3h9.1l-1.6 2.6-1.5-2.6-1.5 2.6-1.5-2.6-1.5 2.6zM487.4 388.3h6l-1.5 2.6-1.5-2.6-1.5 2.6zM498 388.1h3.1l-1.6 2.6zM514 388.6l-1.1 1.5a1.2 1.2 0 0 1-1.8 .3l-1.8-1.2a1.55 1.55 0 0 0-1.6-.6 1.55 1.55 0 0 0-1.2 1.1l-.5 .9M218.9 401.2v8.1M388.8 400.7v8.6"/>
</g>
<g fill="#000">
<path d="M196.8 29.8l3.5-.6v1.2zM209.3 29.2l3.5 .6-3.5 .6zM209.3 39.6l3.5 .6-3.5 .6zM215.8 40.2l3.5-.6v1.2zM273.3 36.2l3.5 .6-3.5 .5zM280.8 36.8l3.5-.6v1.1zM182.4 51.4l.6 3.5h-1.1zM181.9 65.4h1.1l-.6 3.4zM201.3 84.9l3.5 .6-3.5 .5zM212.8 85.5l3.5-.6v1.1zM69.3 132.2l3.5-.5v1.1zM78.5 131.7l3.5 .5-3.5 .6z"/>
<path d="M193.3 134.2l3.5 .5-3.5 .6zM204.8 134.7l3.5-.5v1.1zM267.3 136l3.5 .6-3.5 .6zM278.8 136.6l3.5-.6v1.2zM66.2 154.6l3.1 1.9-.8 .9zM102 156.5l.6 3.5h-1.2zM164.8 149.9l.5 3.4h-1.1zM178.1 149.9l.5 3.4h-1.1zM177.5 159.3h1.1l-.5 3.6zM200.4 158.2l1-.7 1.7 3.1zM200.7 154.3l2.6-2.5-1.6 3.2zM207.8 144.7l.9 .6-2.5 2.5z"/>
<path d="M224.7 150.1l.9 .7-2.7 2.3zM255.5 153.8l.6 3.6h-1.2zM364.7 156.5l.6 3.5h-1.2zM379.2 141.8l3.5-.6v1.2zM388.4 141.2l3.5 .6-3.5 .6zM77.3 169.2l1.7 3.1-1.1 .4zM82.9 168.3l2.2 2.7-3-1.8zM101.4 165.7h1.2l-.6 3.5zM164.2 172.3h1.1l-.5 3.6zM187.8 162.9l.8 4.7h-1.6zM206.5 165.1l2.6 2.4-.9 .6zM254.9 168.4h1.2l-.6 3.4z"/>
<path d="M270.8 178.7l3.5-.6v1.2zM282.8 178.1l3.5 .6-3.5 .6zM292.6 162.9l.8 4.7h-1.6zM302.3 162.9l4.8-.8v1.6zM364.1 165.7h1.2l-.6 3.5zM381.7 165.7l.8 .8-3 1.9zM388.7 159.2l2.9-2-2.1 2.8zM387.9 169.2l2.3 2.6-1 .7zM196.8 187.3l3.5-.6v1.2zM218.3 186.7l3.5 .6-3.5 .6zM221.8 187.3l3.5-.6v1.2zM266.3 186.7l3.5 .6-3.5 .6z"/>
<path d="M269.8 187.3l3.5-.6v1.2zM282.8 186.7l3.5 .6-3.5 .6zM196.8 201.5l3.5-.6v1.2zM282.8 200.9l3.5 .6-3.5 .6z"/>
</g>
<text font-size="6" x="511.8" y="404.8">P23Y5B154286</text>
<text font-size="5.9" x="559.1" y="404.7">00</text>
<g font-size="5.7">
<text x="167" y="28.9">16±0.1</text>
<text x="312.8" y="31.3">+0.012</text>
<text x="317.7" y="35.9">0</text>
<text x="220.3" y="39.3">3</text>
<text x="223.2" y="80.1">+0.1</text>
<text x="218.6" y="84.6">8</text>
<text x="228.2" y="84.6">0</text>
<text x="219.5" y="95.7">SECTION</text>
<text x="250.5" y="95.7">B-B</text>
<text x="208.2" y="100.9">SCALE/ÉCHELLE</text>
<text x="264.8" y="100.9">1:1</text>
<text x="475.4" y="107.4">SCALE/ÉCHELLE</text>
<text x="532" y="107.4">1:1</text>
<text x="93.9" y="131.4">12.7</text>
<text x="289.5" y="131.1">+0.1</text>
<text x="198.8" y="133.9">8</text>
<text x="238.8" y="135.1">R 3</text>
<text x="284.9" y="135.7">8</text>
<text x="294.5" y="135.7">0</text>
<text x="378.5" y="140.9">12.7</text>
<text x="101.1" y="152.6" transform="rotate(-90 101.1 152.6)">12.7</text>
<text x="177.2" y="160.3" transform="rotate(-90 177.2 160.3)">13</text>
<text x="296.7" y="164.6">A</text>
<text x="363.8" y="169.9" transform="rotate(-90 363.8 169.9)">12.7</text>
<text x="271.5" y="177.8">15.5</text>
<text x="408" y="176.5">1/2</text>
<text x="424.8" y="176.5">MALE</text>
<text x="444.8" y="176.5">SQUARE</text>
<text x="185.8" y="182.5">B</text>
<text x="290.6" y="182.5">B</text>
<text x="408" y="181.7">ACCORDING</text>
<text x="447.4" y="181.7">TO</text>
<text x="459.4" y="181.7">DIN</text>
<text x="473.9" y="181.7">3121</text>
<text x="200.3" y="186.4">25.04</text>
<text x="236.8" y="186.4">47.96</text>
<text x="271" y="186.4">16.5</text>
<text x="408" y="187">OR</text>
<text x="424.8" y="187">ISO</text>
<text x="439.1" y="187">1174</text>
<text x="98.7" y="194.4">1/2</text>
<text x="115.4" y="194.4">FEMALE</text>
<text x="142.9" y="194.4">SQUARE</text>
<text x="374.7" y="194.6">VIEW</text>
<text x="394.2" y="194.6">A</text>
<text x="98.7" y="199.6">ACCORDING</text>
<text x="138.1" y="199.6">TO</text>
<text x="150" y="199.6">DIN</text>
<text x="164.5" y="199.6">3121</text>
<text x="234.5" y="200.6">89.5</text>
<text x="353" y="199.8">SCALE/ÉCHELLE</text>
<text x="409.5" y="199.8">1:1</text>
<text x="98.7" y="204.9">OR</text>
<text x="115.4" y="204.9">ISO</text>
<text x="129.7" y="204.9">1174</text>
<text x="206.7" y="222">SCALE/ÉCHELLE</text>
<text x="263.2" y="222">1:1</text>
<text x="43" y="222.7">SCALE/ÉCHELLE</text>
<text x="99.5" y="222.7">1:1</text>
<text x="30" y="260.8">NOTE</text>
<text x="50.2" y="260.8">:-(English)</text>
<text x="30" y="266.1">DEBURR</text>
<text x="58.5" y="266.1">ALL</text>
<text x="73.4" y="266.1">UNSPECIFIED</text>
<text x="117.5" y="266.1">HOLES</text>
<text x="141.7" y="266.1">AND</text>
<text x="158.3" y="266.1">SHARP</text>
<text x="182.7" y="266.1">EDGES.</text>
<text x="30" y="276.6">NOTE</text>
<text x="30" y="281.8">ÉBAVUREZ</text>
<text x="50.2" y="276.6">:-(French)</text>
<text x="66" y="281.8">TOUS</text>
<text x="86.3" y="281.8">LES</text>
<text x="101.6" y="281.8">TROUS</text>
<text x="125.9" y="281.8">NON</text>
<text x="143.3" y="281.8">SPÉCIFIÉS</text>
<text x="178.4" y="281.8">ET</text>
<text x="189.7" y="281.8">LES</text>
<text x="205.1" y="281.8">BORDS</text>
<text x="229.7" y="281.8">TRANCHANTS.</text>
<text x="237.5" y="317.8">NOTE</text>
<text x="257.7" y="317.8">:</text>
<text x="264.1" y="317.8">(English)</text>
<text x="237.5" y="323">#</text>
<text x="246.1" y="323">MATERIAL:</text>
<text x="281.5" y="323">En24</text>
<text x="237.5" y="328.3">#</text>
<text x="246.1" y="328.3">FINISH:</text>
<text x="272.5" y="328.3">IZBP</text>
<text x="237.5" y="333.5">#</text>
<text x="246.1" y="333.5">MACHINING:</text>
<text x="237.5" y="338.8">#</text>
<text x="246.1" y="338.8">WEIGHT(Kg</text>
<text x="284" y="338.8">):</text>
<text x="293.3" y="338.8">0.18</text>
<text x="311.6" y="338.8">kg</text>
<text x="237.5" y="349.3">NOTE</text>
<text x="257.7" y="349.3">:-(French)</text>
<text x="237.5" y="354.5">#</text>
<text x="237.5" y="359.8">#</text>
<text x="246.1" y="359.8">FINITION</text>
<text x="246.1" y="354.5">MATÉRIEL</text>
<text x="275.9" y="359.8">:</text>
<text x="279.2" y="354.5">:</text>
<text x="282.3" y="359.8">IZBP</text>
<text x="285.6" y="354.5">En24</text>
<text x="237.5" y="365">#</text>
<text x="246.1" y="365">MACHINES</text>
<text x="281.5" y="365">:</text>
<text x="237.5" y="370.3">#</text>
<text x="246.1" y="370.3">POIDS</text>
<text x="268.5" y="370.3">(Kg):</text>
<text x="288.8" y="370.3">0.18</text>
<text x="307.1" y="370.3">kg</text>
<text x="26.3" y="400.6">NOTE</text>
<text x="46.5" y="400.6">FOR</text>
<text x="62.7" y="400.6">WIPRO</text>
<text x="86.1" y="400.6">PARI</text>
<text x="104" y="400.6">DESIGN</text>
<text x="130.5" y="400.6">-REF.</text>
<text x="153.5" y="400.6">ONLY</text>
<text x="64.9" y="405.9">WEAR</text>
<text x="86" y="405.9">DETAILS</text>
<text x="114.7" y="405.9">:</text>
<text x="121.1" y="405.9">MW</text>
</g>
<text font-size="5.6" x="457" y="363.2">WIPRO PARI PRIVATE LIMITED</text>
<g font-size="5.4">
<text x="289.6" y="35.9">O4 H7</text>
<text x="181.6" y="69.5" transform="rotate(-90 181.6 69.5)">O17.5</text>
<text x="229.1" y="117.1">O 5</text>
<text x="166.3" y="135">O 5.6</text>
<text x="43.4" y="147.2">O 25</text>
<text x="400.5" y="149.2">O 16.5</text>
<text x="254.6" y="169.1" transform="rotate(-90 254.6 169.1)">O18</text>
<text x="163.9" y="177" transform="rotate(-90 163.9 177)">O26±0.1</text>
</g>
<g font-size="4.9">
<text x="30" y="6.9">1</text>
<text x="76.7" y="6.9">2</text>
<text x="127" y="6.9">3</text>
<text x="176.5" y="6.9">4</text>
<text x="226.7" y="6.9">5</text>
<text x="275.4" y="6.9">6</text>
<text x="326.4" y="6.9">7</text>
<text x="375" y="6.9">8</text>
<text x="425.8" y="6.9">9</text>
<text x="473.9" y="7.3">10</text>
<text x="524.3" y="6.9">11</text>
<text x="570.2" y="6.9">12</text>
<text x="375.4" y="14.5">NOTE</text>
<text x="392.7" y="14.5">:</text>
<text x="398.2" y="14.5">STANDARD</text>
<text x="429.2" y="14.5">FASTENER</text>
<text x="459.2" y="14.5">TORQUE</text>
<text x="483.7" y="14.5">AS</text>
<text x="494.1" y="14.5">PER</text>
<text x="507.7" y="14.5">PST-DES-01</text>
<text x="13.6" y="35.1">H</text>
<text x="587.6" y="35.1">H</text>
<text x="13.2" y="87.5">G</text>
<text x="587.2" y="87.5">G</text>
<text x="13.2" y="137">F</text>
<text x="587.2" y="137">F</text>
<text x="13.2" y="187.6">E</text>
<text x="587.2" y="187.6">E</text>
<text x="13.2" y="237">D</text>
<text x="587.2" y="237">D</text>
<text x="13.4" y="287.1">C</text>
<text x="587.4" y="287.1">C</text>
<text x="13.4" y="336.2">B</text>
<text x="587.4" y="336.2">B</text>
<text x="13.4" y="389.3">A</text>
<text x="587.4" y="389.3">A</text>
<text x="30" y="416.9">1</text>
<text x="76.7" y="416.9">2</text>
<text x="127" y="416.9">3</text>
<text x="176.5" y="416.9">4</text>
<text x="226.7" y="416.9">5</text>
<text x="275.4" y="416.9">6</text>
<text x="326.4" y="416.9">7</text>
<text x="375" y="416.9">8</text>
<text x="425.8" y="416.9">9</text>
<text x="473.9" y="417.3">10</text>
<text x="524.3" y="416.9">11</text>
<text x="570.2" y="416.9">12</text>
</g>
<text font-size="4.2" x="543.6" y="14">PFR-DES-07-REV-05</text>
<g font-size="3.9">
<text x="45.1" y="335.7">HEAT</text>
<text x="58.7" y="335.7">TREATMENT</text>
<text x="88.3" y="335.7">:-</text>
<text x="45.1" y="339.3">1)</text>
<text x="52.6" y="339.3">TO</text>
<text x="60.8" y="339.3">BE</text>
<text x="69" y="339.3">TOUGHENED</text>
<text x="97.3" y="339.3">UPTO</text>
<text x="111.2" y="339.3">24-32</text>
<text x="128.5" y="339.3">HRC.</text>
<text x="45.1" y="342.9">2)</text>
<text x="52.6" y="342.9">RETAPPING</text>
<text x="56.6" y="346.5">AT</text>
<text x="64.5" y="346.5">SUPPLIER</text>
<text x="78.4" y="342.9">TO</text>
<text x="86.6" y="342.9">BE</text>
<text x="87.4" y="346.5">END.(</text>
<text x="94.8" y="342.9">DONE</text>
<text x="102.3" y="346.5">IF</text>
<text x="108.8" y="346.5">APPLICABLE</text>
<text x="109.2" y="342.9">AFTER</text>
<text x="124.9" y="342.9">SURFACE</text>
<text x="136.6" y="346.5">)</text>
<text x="146.9" y="342.9">TREATMENT</text>
<text x="400" y="357.1">REVISION</text>
<text x="455.9" y="357.1">DESCRIPTION</text>
<text x="526.4" y="357.1">DATE</text>
<text x="540" y="357.1">DRN.BY</text>
<text x="357.8" y="383.3">RESERVED</text>
<text x="382.3" y="383.3">SPACE</text>
<text x="357.8" y="388.9">FOR</text>
<text x="357.8" y="394.5">CONTROLLED</text>
<text x="387.8" y="394.5">COPY</text>
<text x="357.8" y="400">STAMP</text>
</g>
<text font-size="3.6" x="476.2" y="375.8">MALE/FEMALE EXTENSION</text>
<g font-size="3.5">
<text x="444.3" y="367.7">[Formerly Known as Precision Automation and Robotics India Limited]</text>
<text x="402.4" y="373.3">www.wipropari.com</text>
</g>
<g font-size="3.1">
<text x="565.1" y="353.5">LIMITS</text>
<text x="562" y="371.7">DRAWING TYPE</text>
<text x="436.9" y="372.1">DESCRIPTION</text>
<text x="563.1" y="375.9">MACHINING</text>
<text x="438.6" y="380.8">SURFACE AREA</text>
<text x="463.2" y="380.9">FINISH</text>
<text x="485.7" y="380.8">MACHINING</text>
<text x="511.3" y="380.9">MATERIAL</text>
<text x="532.8" y="380.7">NET WEIGHT-Kg</text>
<text x="556.5" y="380.7">TEAM NO.</text>
<text x="569.9" y="381.2">SHEET SIZE</text>
<text x="494.6" y="385.1">#</text>
<text x="517.4" y="385.3">#</text>
<text x="536.4" y="385.3">0.18 kg</text>
<text x="558.4" y="385.1">PL-02</text>
<text x="575" y="386.1">A2</text>
<text x="436.3" y="391">SURFACE FINISH</text>
<text x="437.8" y="395.5">DRN.BY</text>
<text x="451.4" y="395.4">CHKD.BY</text>
<text x="466.6" y="395.5">APPD.BY</text>
<text x="482" y="395.4">REFERENCE DWG.</text>
<text x="515.3" y="391.1">HEAT TREATMENT</text>
<text x="571.4" y="395.6">SCALE</text>
<text x="492.1" y="399.4">---</text>
<text x="520.4" y="396.2">DRG./PART CODE</text>
<text x="559.2" y="396.1">REV.</text>
<text x="572.2" y="399.5">1 : 1</text>
<text x="485.5" y="404.3">PART CLASS.</text>
<text x="493.2" y="407.9">B</text>
<text x="571.4" y="404.7">SHEET</text>
<text x="571.2" y="408.4">1 OF 1</text>
</g>
<text font-size="3" x="579.5" y="230.1">°</text>
<g font-size="2.8">
<text x="285.1" y="330.7">3.2</text>
<text x="560.4" y="357.7">Gen Tol.: IS 2102</text>
<text x="292.6" y="362.8">3.2</text>
<text x="399.1" y="376.6">1.ALL DIMENSIONS ARE</text>
<text x="399" y="382.7">2.DO NOT SCALE</text>
<text x="399" y="388.7">3.IF IN DOUBT ,</text>
<text x="399" y="395.4">LOCATION :</text>
<text x="420.2" y="395.6">PUNE</text>
<text x="404.2" y="402">ALL RIGHTS OF REPRODUCTION &amp;</text>
<text x="436.5" y="401.2">03006517</text>
<text x="450.8" y="400.9">03004785</text>
<text x="466.3" y="401">03002882</text>
<text x="404.7" y="405.4">DISTRIBUTION ARE RESERVED</text>
</g>
<g font-size="2.7">
<text x="399.9" y="379.7">IN mm</text>
<text x="399.7" y="385.7">DRAWING.</text>
<text x="436.9" y="385.4">12.04 in^2</text>
<text x="399.7" y="391.8">ASK TEAM MEMBER</text>
<text x="400.1" y="402.5">C</text>
<text x="436.4" y="408.3">06/03/2024</text>
<text x="450.6" y="408.4">06/03/2024</text>
<text x="465.7" y="408.5">06/03/2024</text>
</g>
<g font-size="2.5">
<text x="554.9" y="218.3">DEBURR AND REMOVE SHARP</text>
<text x="555.2" y="221">EDGES UNLESS SHARP EDGE</text>
<text x="556.1" y="227.1">UNSP.RADII</text>
<text x="556.8" y="223.8">REQUIREMENT SPECIFIED</text>
<text x="571.4" y="226.9">UNSP.CHF.</text>
<text x="559.2" y="229.9">0.5 R</text>
<text x="572.3" y="230.1">0.5 X 45</text>
<text x="559.8" y="238">UP TO 10</text>
<text x="576.1" y="238.1">±1.5°</text>
<text x="558.5" y="242.2">10 UP TO 50</text>
<text x="575.5" y="242.3">±0°50'</text>
<text x="557.4" y="250.7">120 UP TO 400</text>
<text x="557.9" y="246.5">50 UP TO 120</text>
<text x="575.5" y="250.7">±0°15'</text>
<text x="575.5" y="246.5">±0°25'</text>
<text x="558.7" y="259.4">0.5 UP TO 3</text>
<text x="559.5" y="263.7">3 UP TO 6</text>
<text x="576.6" y="263.6">±0.2</text>
<text x="576.6" y="259.4">±0.1</text>
<text x="559" y="267.9">6 UP TO 30</text>
<text x="576.6" y="267.9">±0.5</text>
<text x="557.8" y="272.2">30 UP TO 120</text>
<text x="576.6" y="272.2">±0.8</text>
<text x="556.9" y="280.7">315 UP TO 1000</text>
<text x="557.3" y="276.4">120 UP TO 315</text>
<text x="576.6" y="276.4">±1.2</text>
<text x="577.7" y="280.7">±2</text>
<text x="556.4" y="284.9">1000 UP TO 2000</text>
<text x="577.6" y="284.9">±3</text>
<text x="558.9" y="289.2">OVER 2000</text>
<text x="577.7" y="289.3">±4</text>
<text x="560" y="297.9">UP TO 10</text>
<text x="577.1" y="297.9">±1°</text>
<text x="558.5" y="302.1">10 UP TO 50</text>
<text x="575.5" y="302.1">±0°30'</text>
<text x="557.4" y="310.6">120 UP TO 400</text>
<text x="558.2" y="306.3">50 UP TO 120</text>
<text x="575.5" y="310.6">±0°10'</text>
<text x="575.5" y="306.4">±0°20'</text>
<text x="558.8" y="319.2">0.5 UP TO 3</text>
<text x="559.4" y="323.4">3 UP TO 6</text>
<text x="576.6" y="319.2">±0.1</text>
<text x="576.6" y="323.5">±0.1</text>
<text x="558.9" y="327.7">6 UP TO 30</text>
<text x="576.7" y="327.7">±0.2</text>
<text x="557.8" y="332">30 UP TO 120</text>
<text x="576.6" y="332">±0.3</text>
<text x="556.8" y="340.5">315 UP TO 1000</text>
<text x="557.3" y="336.3">120 UP TO 315</text>
<text x="576.6" y="336.3">±0.5</text>
<text x="576.6" y="340.5">±0.8</text>
<text x="556.2" y="344.7">1000 UP TO 2000</text>
<text x="576.6" y="344.7">±1.2</text>
<text x="558.9" y="349">OVER 2000</text>
<text x="577.6" y="349">±2</text>
<text x="467.2" y="383.8">#</text>
<text x="560.4" y="390.7">---</text>
</g>
<g font-size="2.4">
<text x="7.7" y="382.7" transform="rotate(-90 7.7 382.7)">Uploading\2022-23\P23Y5\P23Y5B154286.dft</text>
<text x="7.7" y="409.8" transform="rotate(-90 7.7 409.8)">\\srv01102\ExDM</text>
</g>
<g font-size="2.1">
<text x="558.5" y="232.4">UNSPECIFIED TOL.(FAB)</text>
<text x="559.5" y="234.7">FOR ANGULAR IN mm.</text>
<text x="558.6" y="253.9">UNSPECIFIED TOL.(FAB)</text>
<text x="560.7" y="256.3">FOR LINEAR IN mm.</text>
<text x="558.7" y="292.3">UNSPECIFIED TOL.(M/C)</text>
<text x="559.6" y="294.7">FOR ANGULAR IN mm.</text>
<text x="558.7" y="313.7">UNSPECIFIED TOL.(M/C)</text>
<text x="560.6" y="316.1">FOR LINEAR IN mm.</text>
</g>
</svg>
